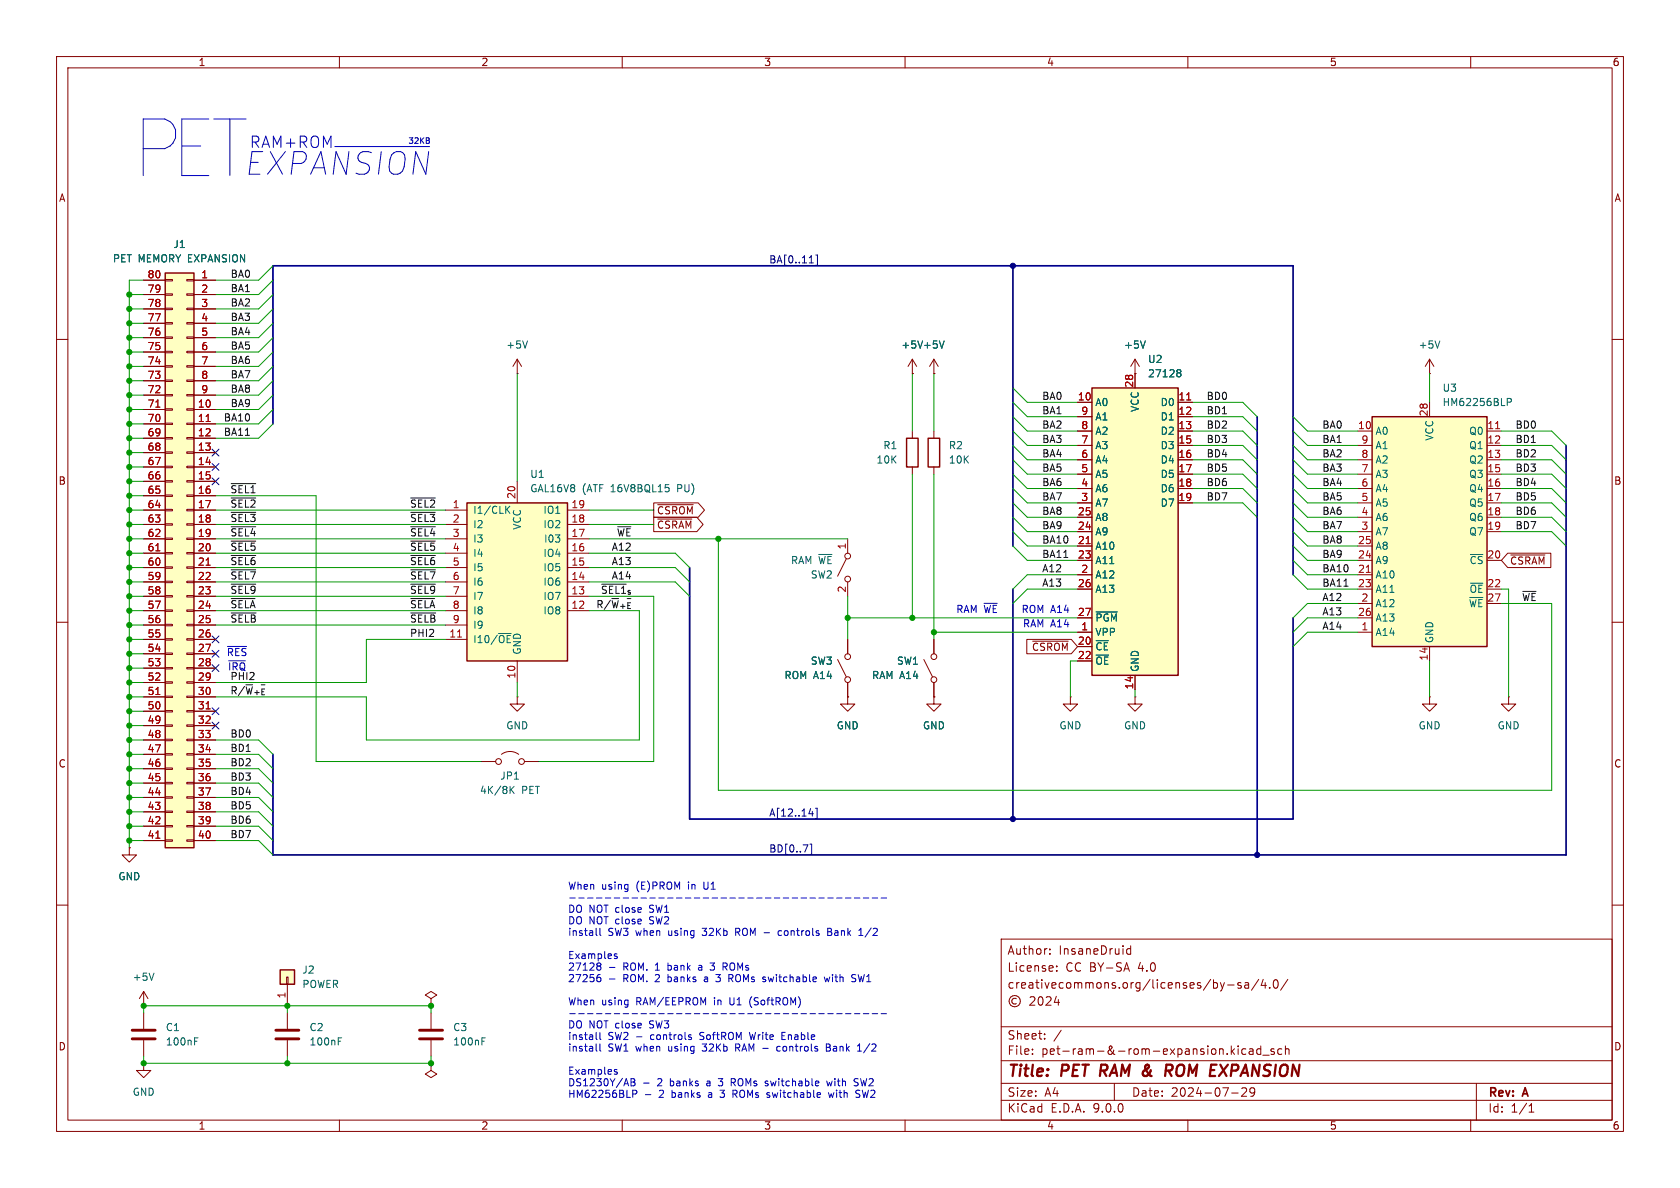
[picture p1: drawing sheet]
<svg xmlns="http://www.w3.org/2000/svg" width="297mm" height="210mm" viewBox="0 0 297 210" stroke-linecap="round" stroke-linejoin="round" font-family="sans-serif">
<g fill="none" stroke="#840000" stroke-width=".18">
<path d="M10 10h277v190h-277zM12 12h273v186h-273zM60 10v2M110 10v2M160 10v2M210 10v2M260 10v2M10 60h2M91.4 66h.1M91.4 63.5l-.7 1.3M91.4 63.5l.8 1.3M91.4 63.5v2.5"/>
<path d="M200.7 66h.1M200.7 63.5l-.8 1.3M200.7 63.5l.7 1.3M200.7 63.5v2.5M252.7 66h.1M252.7 63.5l-.7 1.3M252.7 63.5l.8 1.3M252.7 63.5v2.5M285 60h2M10 110h2M148.1 116.6l1.5 3M149.9 113v2.6"/>
<path d="M163.3 116.6l1.5 3M165.1 113v2.6M285 110h2M149.9 120.7v2.5M165.1 123.2v1.3h1.3l-1.3 1.2-1.3-1.2h1.3M165.1 123.2h.1M165.1 120.7v2.5M266.7 123.2v1.3h1.3l-1.3 1.2-1.3-1.2h1.3M266.7 123.2h.1M10 160h2M177 166h108v32h-108zM179 176.1a1 1 0 0 0-.4 1.5 1 1 0 0 0 1.6 0 1 1 0 0 0-.5-1.5"/>
<path d="M179.7 176.6a.52 .52 0 0 0-.8 .4 .52 .52 0 0 0 .8 .4M182.1 176.3l.6-.1 .2 .1 .1 .3-1 1.1h1M183.7 176.3l.2-.1a.81 .81 0 0 1 .6 .6 .81 .81 0 0 1-.3 .8l-.2 .1a.81 .81 0 0 1-.3-1.4zM185 176.3l.5-.1 .2 .1 .1 .3-.9 1.1h.9M185.6 168.6v.1M185.6 167.8v.1M186.7 176.1l-.3 1.1h.9M186.8 171.6v.1M186.8 170.8v.1M187.1 176.7v1M199.2 170.2l.5 1.5M199.9 167.8l-.4-.1-.3 .3v.4l.1 .2h.6"/>
<path d="M199.9 167.2v1.5M217 174.1h1.2M219.4 173.8l-.4-.1-.2 .2 .1 .2 .5 .2v.3h-.6M220.1 173.8h.6v.9M220.7 174.1h-.5a.29 .29 0 0 0-.2 .3 .29 .29 0 0 0 .2 .3l.5-.1M222.5 173.1l-1.3 2M223.3 173.1l-.3 1.1h.9M223.7 173.7v1M224.5 174.6v.1M225.2 173.3l.3-.1a.81 .81 0 0 1 .5 .6 .81 .81 0 0 1-.3 .8l-.1 .1a.81 .81 0 0 1-.4-1.4zM227.7 173.1l-1.3 2M285 160h2"/>
<path d="M60 198v2M110 198v2M160 198v2M177 194.5h108M177 191.5h108M177 187.5h108M177 181.5h108M182.5 186.3v.1M182.5 185.5v.1M184.7 183.6v.1M184.7 182.8v.1M187.6 182.1l-1.3 2"/>
<path d="M197 191.5v3M210 198v2M217.7 193.2h1.2M218.9 184.9v.1M218.9 185.4v1M219.5 192.4l.6-.1 .2 .1 .1 .3-.9 1.1h.9M220.2 185.5l-.4-.1-.3 .3v.4l.2 .2h.5M220.9 185.5h.6v.9M221.5 185.8h-.5a.29 .29 0 0 0-.2 .3 .29 .29 0 0 0 .2 .3l.5-.1M221.8 192.9l-.3 .3h-.3l-.2-.3 .1-.5 .4-.1 .2 .1a.99 .99 0 0 1-.3 1.4h-.3M222.9 185.5l-.4-.1-.3 .3v.4l.1 .2h.6M222.9 184.9v1.5"/>
<path d="M223.2 186.5h1.2M225.2 185.5l-.3-.1-.2 .2v.2l.5 .2v.3h-.5M226.6 185.5l-.4-.1-.3 .3v.4l.1 .2h.6M227.2 185.5l.3-.1 .3 .1 .1 .9M227.2 184.9v1.5M260 198v2M261 191.5v6.5M270.3 196.6h.9M270.3 195.5l.4-.4v1.5"/>
<circle cx="149.9" cy="116.1" r=".51"/>
<circle cx="165.1" cy="116.1" r=".51"/>
<circle cx="149.9" cy="120.1" r=".51"/>
<circle cx="165.1" cy="120.1" r=".51"/>
</g>
<path d="M206.2 188.2l1 .1a.58 .58 0 0 1-.4 1h-.7M206.6 189.3l.5 .9M215.7 188.2l1.1 2M217.1 188.2l-1.6 2" fill="none" stroke="#840000" stroke-width=".4"/>
<path d="M93.3 60.3l-.5 1.2M202.5 60.3l-.4 1.2M254.5 60.3l-.4 1.2" fill="none" stroke="#006464" stroke-width=".18"/>
<path d="M82.5 88.9h17.8v27.9h-17.8z" fill="#ffffc2"/>
<path d="M82.5 88.9h17.8v27.9h-17.8z" fill="none" stroke="#840000" stroke-width=".25"/>
<g fill="none" stroke="#840000" stroke-width=".18">
<path d="M161.3 66h.1M161.3 63.5l-.8 1.3M161.3 63.5l.8 1.3M161.3 63.5v2.5M165.1 66h.1M165.1 63.5l-.8 1.3M165.1 63.5l.8 1.3M165.1 63.5v2.5M78.7 90.2h3.8M78.7 92.7h3.8M78.7 95.3h3.8M78.7 97.8h3.8"/>
<path d="M91.4 85.1v3.8M100.3 90.2h3.8M100.3 92.7h3.8M100.3 95.3h3.8M100.3 97.8h3.8M78.7 100.3h3.8M78.7 102.9h3.8M78.7 105.4h3.8M78.7 108h3.8M78.7 110.5h3.8M78.7 113h3.8M91.4 116.8v3.9"/>
<path d="M100.3 100.3h3.8M100.3 102.9h3.8M100.3 105.4h3.8M100.3 108h3.8M149.9 123.2v1.3h1.2l-1.2 1.2-1.3-1.2h1.3M149.9 123.2h.1M25.4 179.1v2.8M25.4 183.9v2.8"/>
</g>
<path d="M166.9 60.3l-.4 1.2M89.6 90l.5 .7M90.1 89.5l-.7 .7M118.2 86.3v.5M34.4 184.1h.4M34.4 183.5h.6" fill="none" stroke="#006464" stroke-width=".18"/>
<path d="M80.9 112.6h.7" fill="none" stroke="#a90000" stroke-width=".18"/>
<path d="M23.4 182.1h4M23.4 183.6h4" fill="none" stroke="#840000" stroke-width=".51"/>
<path d="M29.2 48.3h5.1v101.6h-5.1z" fill="#ffffc2"/>
<path d="M29.2 48.3h5.1v101.6h-5.1zM160.3 77.5h2v5.1h-2zM164.1 77.5h2v5.1h-2z" fill="none" stroke="#840000" stroke-width=".25"/>
<g fill="none" stroke="#840000" stroke-width=".18">
<path d="M25.4 49.5h3.8M25.4 52.1h3.8M25.4 54.6h3.8M25.4 57.2h3.8M25.4 59.7h3.8M29.2 49.4h1.3v.3h-1.3zM29.2 51.9h1.3v.3h-1.3zM29.2 54.5h1.3v.2h-1.3zM29.2 57h1.3v.3h-1.3zM29.2 59.6h1.3v.2h-1.3zM33 49.4h1.3v.3h-1.3zM33 51.9h1.3v.3h-1.3z"/>
<path d="M33 54.5h1.3v.2h-1.3zM33 57h1.3v.3h-1.3zM33 59.6h1.3v.2h-1.3zM34.3 49.5h3.8M34.3 52.1h3.8M34.3 54.6h3.8M34.3 57.2h3.8M34.3 59.7h3.8M25.4 62.2h3.8M25.4 64.8h3.8M25.4 67.3h3.8M25.4 69.9h3.8"/>
<path d="M25.4 72.4h3.8M25.4 74.9h3.8M25.4 77.5h3.8M29.2 62.1h1.3v.3h-1.3zM29.2 64.6h1.3v.3h-1.3zM29.2 67.2h1.3v.2h-1.3zM29.2 69.7h1.3v.3h-1.3zM29.2 72.3h1.3v.2h-1.3zM29.2 74.8h1.3v.3h-1.3zM29.2 77.3h1.3v.3h-1.3zM29.2 79.9h1.3v.2h-1.3zM33 62.1h1.3v.3h-1.3z"/>
<path d="M33 64.6h1.3v.3h-1.3zM33 67.2h1.3v.2h-1.3zM33 69.7h1.3v.3h-1.3zM33 72.3h1.3v.2h-1.3zM33 74.8h1.3v.3h-1.3zM33 77.3h1.3v.3h-1.3zM33 79.9h1.3v.2h-1.3zM34.3 62.2h3.8M34.3 64.8h3.8M34.3 67.3h3.8M34.3 69.9h3.8M34.3 72.4h3.8"/>
<path d="M34.3 74.9h3.8M34.3 77.5h3.8M161.3 76.2v1.3M165.1 76.2v1.3M25.4 80h3.8M25.4 82.6h3.8M25.4 85.1h3.8M25.4 87.6h3.8M25.4 90.2h3.8M25.4 92.7h3.8M25.4 95.3h3.8M25.4 97.8h3.8"/>
<path d="M29.2 82.4h1.3v.3h-1.3zM29.2 85h1.3v.2h-1.3zM29.2 87.5h1.3v.3h-1.3zM29.2 90h1.3v.3h-1.3zM29.2 92.6h1.3v.2h-1.3zM29.2 95.1h1.3v.3h-1.3zM29.2 97.7h1.3v.2h-1.3zM33 82.4h1.3v.3h-1.3zM33 85h1.3v.2h-1.3zM33 87.5h1.3v.3h-1.3zM33 90h1.3v.3h-1.3zM33 92.6h1.3v.2h-1.3z"/>
<path d="M33 95.1h1.3v.3h-1.3zM33 97.7h1.3v.2h-1.3zM34.3 80h3.8M34.3 82.6h3.8M34.3 85.1h3.8M34.3 87.6h3.8M34.3 90.2h3.8M34.3 92.7h3.8M34.3 95.3h3.8M34.3 97.8h3.8M161.3 82.6v1.2M165.1 82.6v1.2"/>
<path d="M25.4 100.3h3.8M25.4 102.9h3.8M25.4 105.4h3.8M25.4 108h3.8M25.4 110.5h3.8M25.4 113h3.8M25.4 115.6h3.8M25.4 118.1h3.8M29.2 100.2h1.3v.3h-1.3zM29.2 102.7h1.3v.3h-1.3zM29.2 105.3h1.3v.2h-1.3zM29.2 107.8h1.3v.3h-1.3z"/>
<path d="M29.2 110.4h1.3v.2h-1.3zM29.2 112.9h1.3v.3h-1.3zM29.2 115.4h1.3v.3h-1.3zM29.2 118h1.3v.2h-1.3zM33 100.2h1.3v.3h-1.3zM33 102.7h1.3v.3h-1.3zM33 105.3h1.3v.2h-1.3zM33 107.8h1.3v.3h-1.3zM33 110.4h1.3v.2h-1.3zM33 112.9h1.3v.3h-1.3zM33 115.4h1.3v.3h-1.3zM33 118h1.3v.2h-1.3z"/>
<path d="M34.3 100.3h3.8M34.3 102.9h3.8M34.3 105.4h3.8M34.3 108h3.8M34.3 110.5h3.8M34.3 113h3.8M34.3 115.6h3.8M34.3 118.1h3.8M25.4 120.7h3.8M25.4 123.2h3.8M25.4 125.7h3.8M25.4 128.3h3.8"/>
<path d="M25.4 130.8h3.8M25.4 133.4h3.8M25.4 135.9h3.8M25.4 138.4h3.8M29.2 120.5h1.3v.3h-1.3zM29.2 123.1h1.3v.2h-1.3zM29.2 125.6h1.3v.3h-1.3zM29.2 128.1h1.3v.3h-1.3zM29.2 130.7h1.3v.2h-1.3zM29.2 133.2h1.3v.3h-1.3zM29.2 135.8h1.3v.2h-1.3zM29.2 138.3h1.3v.3h-1.3z"/>
<path d="M33 120.5h1.3v.3h-1.3zM33 123.1h1.3v.2h-1.3zM33 125.6h1.3v.3h-1.3zM33 128.1h1.3v.3h-1.3zM33 130.7h1.3v.2h-1.3zM33 133.2h1.3v.3h-1.3zM33 135.8h1.3v.2h-1.3zM33 138.3h1.3v.3h-1.3zM34.3 120.7h3.8M34.3 123.2h3.8M34.3 125.7h3.8M34.3 128.3h3.8"/>
<path d="M34.3 130.8h3.8M34.3 133.4h3.8M34.3 135.9h3.8M34.3 138.4h3.8M189.2 123.2v1.3h1.3l-1.3 1.2-1.2-1.2h1.2M189.2 123.2h.1M200.7 123.2v1.3h1.2l-1.2 1.2-1.3-1.2h1.3M200.7 123.2h.1M22.9 149.9v1.2h1.2l-1.2 1.3-1.3-1.3h1.3M22.9 149.9h.1M25.4 141h3.8M25.4 143.5h3.8"/>
<path d="M25.4 146.1h3.8M25.4 148.6h3.8M29.2 140.8h1.3v.3h-1.3zM29.2 143.4h1.3v.2h-1.3zM29.2 145.9h1.3v.3h-1.3zM29.2 148.5h1.3v.2h-1.3zM33 140.8h1.3v.3h-1.3zM33 143.4h1.3v.2h-1.3zM33 145.9h1.3v.3h-1.3zM33 148.5h1.3v.2h-1.3zM34.3 141h3.8M34.3 143.5h3.8"/>
<path d="M34.3 146.1h3.8M34.3 148.6h3.8M25.4 177.8h.1M25.4 175.3l-.8 1.2M25.4 175.3l.8 1.2M25.4 175.3v2.5"/>
</g>
<path d="M27.5 72h.8M36.4 74.5h.8M27.5 97.4h.8M36.4 99.9h.8M27.5 122.8h.8M36.4 125.3h.8M27.5 148.2h.8" fill="none" stroke="#a90000" stroke-width=".18"/>
<path d="M27.2 172l-.4 1.3" fill="none" stroke="#006464" stroke-width=".18"/>
<path d="M242.6 73.7h20.3v40.6h-20.3z" fill="#ffffc2"/>
<path d="M242.6 73.7h20.3v40.6h-20.3z" fill="none" stroke="#840000" stroke-width=".25"/>
<g fill="none" stroke="#840000" stroke-width=".18">
<path d="M240 76.2h2.6M240 78.7h2.6M252.7 71.1v2.6M262.9 76.2h2.5M262.9 78.7h2.5M240 81.3h2.6M240 83.8h2.6M240 86.4h2.6M240 88.9h2.6M240 91.4h2.6M240 94h2.6M240 96.5h2.6"/>
<path d="M240 99.1h2.6M262.9 81.3h2.5M262.9 83.8h2.5M262.9 86.4h2.5M262.9 88.9h2.5M262.9 91.4h2.5M262.9 94h2.5M262.9 99.1h2.5M240 101.6h2.6M240 104.1h2.6M240 106.7h2.6M240 109.2h2.6"/>
<path d="M240 111.8h2.6M252.7 114.3v2.5M262.9 104.1h2.5M262.9 106.7h2.5"/>
</g>
<path d="M264.4 75.8h.7M241.5 101.2h.8" fill="none" stroke="#a90000" stroke-width=".18"/>
<path d="M266.5 70.4h.4l.3 .3-.1 .3-.6 .1" fill="none" stroke="#006464" stroke-width=".18"/>
<path d="M193 68.6h15.3v50.8h-15.3z" fill="#ffffc2"/>
<path d="M193 68.6h15.3v50.8h-15.3z" fill="none" stroke="#840000" stroke-width=".25"/>
<g fill="none" stroke="#840000" stroke-width=".18">
<path d="M190.5 71.1h2.5M190.5 73.7h2.5M190.5 76.2h2.5M190.5 78.7h2.5M200.7 66v2.6M208.3 71.1h2.5M208.3 73.7h2.5M208.3 76.2h2.5M208.3 78.7h2.5M149.6 98.8l-1.5 3.1M149.9 95.3v2.5M190.5 81.3h2.5"/>
<path d="M190.5 83.8h2.5M190.5 86.4h2.5M190.5 88.9h2.5M190.5 91.4h2.5M190.5 94h2.5M190.5 96.5h2.5M190.5 99.1h2.5M208.3 81.3h2.5M208.3 83.8h2.5M208.3 86.4h2.5M208.3 88.9h2.5M149.9 102.9v2.5"/>
<path d="M190.5 101.6h2.5M190.5 104.1h2.5M190.5 109.2h2.5M190.5 111.8h2.5M190.5 114.3h2.5M190.5 116.8h2.5M200.7 119.4v2.5M50.8 179.1v2.8M76.2 176.5l1-.6-1-.6-1 .6 1 .6v1.3M76.2 177.8h.1M76.2 179.1v2.8M25.4 188v1.2h1.3l-1.3 1.3-1.3-1.3h1.3"/>
<path d="M25.4 188h.1M50.8 183.9v2.8M76.2 188v1.2l1 .7-1 .6-1-.6 1-.7M76.2 188h.1M76.2 183.9v2.8"/>
<circle cx="149.9" cy="98.3" r=".51"/>
<circle cx="149.9" cy="102.4" r=".51"/>
</g>
<path d="M209.8 70.7h.7M192 96.1h.7" fill="none" stroke="#a90000" stroke-width=".18"/>
<path d="M208.3 65.3h.2l.3 .3-.3 .3M208.3 65.9h.2M208.5 65.9l.3 .2v.3l-.2 .2h-.3M144.7 98h2.4M193.8 108.2h3.7M59.8 184.1h.4M59.8 183.5h.6M85.2 184.1h.4M85.2 183.5h.6" fill="none" stroke="#006464" stroke-width=".18"/>
<path d="M48.8 182.1h4M48.8 183.6h4M74.2 182.1h4M74.2 183.6h4" fill="none" stroke="#840000" stroke-width=".51"/>
<path d="M49.5 171.5h2.6v2.5h-2.6z" fill="#ffffc2"/>
<path d="M49.5 171.5h2.6v2.5h-2.6z" fill="none" stroke="#840000" stroke-width=".25"/>
<g fill="none" stroke="#840000" stroke-width=".18">
<path d="M25.4 49.5h3.8M25.4 52.1h3.8M25.4 54.6h3.8M25.4 57.2h3.8M25.4 59.7h3.8M34.3 49.5h3.8M34.3 52.1h3.8M34.3 54.6h3.8M34.3 57.2h3.8M34.3 59.7h3.8M25.4 62.2h3.8M25.4 64.8h3.8"/>
<path d="M25.4 67.3h3.8M25.4 69.9h3.8M25.4 72.4h3.8M25.4 74.9h3.8M25.4 77.5h3.8M34.3 62.2h3.8M34.3 64.8h3.8M34.3 67.3h3.8M34.3 69.9h3.8M34.3 72.4h3.8M34.3 74.9h3.8M34.3 77.5h3.8"/>
<path d="M161.3 66h.1M165.1 66h.1M190.5 71.1h2.5M190.5 73.7h2.5M190.5 76.2h2.5M190.5 78.7h2.5M200.7 66h.1M200.7 66v2.6M208.3 71.1h2.5M208.3 73.7h2.5M208.3 76.2h2.5M208.3 78.7h2.5"/>
<path d="M25.4 80h3.8M25.4 82.6h3.8M25.4 85.1h3.8M25.4 87.6h3.8M25.4 90.2h3.8M25.4 92.7h3.8M25.4 95.3h3.8M25.4 97.8h3.8M34.3 80h3.8M34.3 82.6h3.8M34.3 85.1h3.8M34.3 87.6h3.8"/>
<path d="M34.3 90.2h3.8M34.3 92.7h3.8M34.3 95.3h3.8M34.3 97.8h3.8M115.6 91.4h7.6l1.1 1.3-1.1 1.3h-7.6zM115.6 88.9h7.8l1.1 1.3-1.1 1.2h-7.8zM116.3 91.8h6M116.3 89.2h6.3M190.5 81.3h2.5M190.5 83.8h2.5M190.5 86.4h2.5M190.5 88.9h2.5"/>
<path d="M190.5 91.4h2.5M190.5 94h2.5M190.5 96.5h2.5M190.5 99.1h2.5M208.3 81.3h2.5M208.3 83.8h2.5M208.3 86.4h2.5M208.3 88.9h2.5M266.5 97.8h7.7v2.5h-7.7l-1.1-1.2zM267.1 98.1h6M25.4 100.3h3.8M25.4 102.9h3.8"/>
<path d="M25.4 105.4h3.8M25.4 108h3.8M25.4 110.5h3.8M25.4 113h3.8M25.4 115.6h3.8M25.4 118.1h3.8M34.3 100.3h3.8M34.3 102.9h3.8M34.3 105.4h3.8M34.3 108h3.8M34.3 110.5h3.8M34.3 113h3.8"/>
<path d="M34.3 115.6h3.8M34.3 118.1h3.8M149.9 113v2.6M165.1 113v2.6M181.5 113h7.9l1.1 1.3-1.1 1.3h-7.9zM182.6 113.3h6.2M190.5 101.6h2.5M190.5 104.1h2.5M190.5 109.2h2.5M190.5 111.8h2.5M190.5 114.3h2.5M190.5 116.8h2.5"/>
<path d="M200.7 119.4v2.5M25.4 120.7h3.8M25.4 123.2h3.8M25.4 125.7h3.8M25.4 128.3h3.8M25.4 130.8h3.8M25.4 133.4h3.8M25.4 135.9h3.8M25.4 138.4h3.8M34.3 120.7h3.8M34.3 123.2h3.8M34.3 125.7h3.8"/>
<path d="M34.3 128.3h3.8M34.3 130.8h3.8M34.3 133.4h3.8M34.3 135.9h3.8M34.3 138.4h3.8M85.1 134.6h2.5M88.6 133.4a2.54 2.54 0 0 1 3.1 0M91.4 123.2v1.3h1.3l-1.3 1.2-1.2-1.2h1.2M91.4 123.2h.1M92.7 134.6h2.5M149.9 123.2h.1M149.9 120.7v2.5"/>
<path d="M165.1 123.2h.1M165.1 120.7v2.5M252.7 123.2v1.3h1.3l-1.3 1.2-1.2-1.2h1.2M252.7 123.2h.1M22.9 149.9h.1M25.4 141h3.8M25.4 143.5h3.8M25.4 146.1h3.8M25.4 148.6h3.8M34.3 141h3.8M34.3 143.5h3.8M34.3 146.1h3.8"/>
<path d="M34.3 148.6h3.8M50.7 172.7h.2v1.3h-.2zM50.8 174v3.8"/>
<circle cx="88.1" cy="134.6" r=".51"/>
<circle cx="92.2" cy="134.6" r=".51"/>
</g>
<path d="M166.9 60.3l-.4 1.2M202.5 60.3l-.4 1.2M208.3 65.3h.2l.3 .3-.3 .3M208.3 65.9h.2M208.5 65.9l.3 .2v.3l-.2 .2h-.3M193.8 108.2h3.7M90.4 139.6l.5 .7M90.9 139l-.7 .7" fill="none" stroke="#006464" stroke-width=".18"/>
<g fill="none" stroke="#0f0f0f" stroke-width=".18">
<path d="M43.4 77h.7M40.9 95.7h4.3M40.9 93.1h4.3M40.9 88h4.3M40.9 85.5h4.3M40.9 98.2h4.3M40.9 90.6h4.3M72.6 95.7h4.4M72.6 93.1h4.4M72.6 88h4.4M72.6 98.2h4.4M72.6 90.6h4.4"/>
<path d="M188.1 98.5h.7M40.9 100.7h4.3M40.9 103.3h4.3M40.9 108.4h4.4M40.9 105.8h4.2M72.6 100.7h4.4M72.6 103.3h4.4M72.6 108.4h4.4M72.6 105.8h4.2M106.4 103.3h4.3M237.6 103.6h.7"/>
</g>
<g fill="none" stroke="#000084" stroke-width=".18">
<path d="M143.1 46.5h.7M144.2 45.1h.3v1.8h-.3M37.5 79.4l1.2 1.2M38.7 79.4l-1.2 1.2M37.5 84.5l1.2 1.2M37.5 81.9l1.2 1.3M38.7 84.5l-1.2 1.2M38.7 81.9l-1.2 1.3M37.5 112.4l1.2 1.2M37.5 115l1.2 1.2M37.5 117.5l1.2 1.2M38.7 112.4l-1.2 1.2"/>
<path d="M38.7 115l-1.2 1.2M38.7 117.5l-1.2 1.2M37.5 127.7l1.2 1.2M37.5 125.1l1.2 1.2M38.7 127.7l-1.2 1.2M38.7 125.1l-1.2 1.2M142 149.3h.8l-.5 1.3M143 143.8h.8M143.2 149.2h.3v1.8h-.3M143.6 143.4v.9M144.2 142.9h.3v1.8h-.3"/>
</g>
<g fill="none" stroke="#0000c2" stroke-width=".18">
<path d="M59.2 25.9h16.7M75.9 24.9v.3M40.2 114.3h3.4M40.4 116.8h3M174 106.7h2.3M100.7 158.7h1M102.3 158.7h1M103.9 158.7h.9M105.4 158.7h1M107 158.7h1M108.6 158.7h1M110.2 158.7h.9"/>
<path d="M111.7 158.7h1M113.3 158.7h1M114.9 158.7h1M116.5 158.7h.9M118 158.7h1M119.6 158.7h1M121.2 158.7h.9M122.7 158.7h1M124.3 158.7h1M125.9 158.7h1M127.5 158.7h.9M129 158.7h1"/>
<path d="M130.6 158.7h1M132.2 158.7h.9M133.8 158.7h.9M135.3 158.7h1M136.9 158.7h1M138.5 158.7h.9M140 158.7h1M141.6 158.7h1M143.2 158.7h1M144.8 158.7h.9M146.3 158.7h1M147.9 158.7h1"/>
<path d="M149.5 158.7h.9M151 158.7h1M152.6 158.7h1M154.2 158.7h1M155.8 158.7h.9M100.7 179.2h1M102.3 179.2h1M103.9 179.2h.9M105.4 164.1v1.1l.2 .2M105.4 179.2h1M105.8 170.8h.2M105.8 172.8h.2l.2 .2v.4l-.4 .1"/>
<path d="M106 170.8l.2 .2v.3l-.1 .1-.3 .1M106.1 164.1v1.1l.1 .2M106.1 170.7l-.1 .1M106.1 172.3h-.3M107 179.2h1M107.7 171h1M107.7 173.1h1M108.6 168.9l.5 .3-.1 .3-.4-.1M108.6 179.2h1M109.1 168.7l-.3-.1-.2 .2M110.2 179.2h.9M111.7 179.2h1"/>
<path d="M113.3 179.2h1M114.9 179.2h1M116.5 179.2h.9M118 179.2h1M119.6 179.2h1M121.2 179.2h.9M122.7 179.2h1M123.7 170.7h-.2M123.7 171l-.2 .2 .2 .3M124.3 179.2h1M124.7 173.1l-.2 .1 .2 .3M124.7 172.7l-.1 .1"/>
<path d="M125.5 170.2h.8l-.4 .5h.2M125.6 171.4l.5 .1M125.9 179.2h1M126.6 173.5h.5M127.3 172.3l-.4 .5h.2M127.5 179.2h.9M127.8 170.2l.6 .1M128.1 170.9l.5 .6M128.4 170.8l-.6 .1M129 179.2h1M129.2 172.9l.4 .6M129.5 172.9h-.6"/>
<path d="M130.1 164.8h.4M130.5 164.1h-.4v1.3M130.6 179.2h1M132.2 179.2h.9M132.7 176.5l-.2 .5 .2 .8M133.8 179.2h.9M135.3 179.2h1M136.9 179.2h1M138.2 164.6l-.4-.1-.2 .3 .1 .5h.5M138.5 179.2h.9M140 179.2h1M141.6 179.2h1"/>
<path d="M143.2 179.2h1M144.8 179.2h.9M145.7 172.7l.3 .8 .2-.6 .3 .6 .2-.8M146.3 164.1h.5l.2 .2-.2 .4 .2 .1 .1 .3-.3 .3h-.5zM146.3 164.7h.5M146.3 179.2h1M147.9 179.2h1M149.5 179.2h.9M150.8 172.3h.5M150.8 172.9l.4 .1 .1 .3-.3 .2h-.3M151 179.2h1M151.7 172.3l.3 1.2"/>
<path d="M151.8 165.4h.8M152.6 179.2h1M154.2 179.2h1M155.8 179.2h.9M105.4 182.5v1.1l.2 .2M105.4 184.5v1.1l.2 .2M106.1 182.5v1.1l.1 .2M106.1 184.5v1.1l.1 .2M108.6 189.3l.5 .4-.1 .2-.4-.1M109.1 189.1h-.3l-.2 .1M111.6 190.7h.4l.2 .2-.2 .4 .2 .1 .1 .3-.3 .2h-.4zM111.6 191.3h.4"/>
<path d="M111.9 192.7h.4l.3 .3-.1 .3-.6 .1M113.8 191.5h1M114.1 193.5h1M121.9 183.3l.3 .1 .1 .2-.2 .2h-.3M121.9 182.9l.3 .1M127 190.7h.8M127 191.8l.2 .1M127.3 193.9l.2 .1M129.3 191.3h.5M129.6 193.4h.5M129.6 191.3l.4 .6M129.8 190.7h-.5v1.2"/>
<path d="M129.9 193.4l.4 .6M130.1 184.5v1.3M130.1 185.2h.4M130.1 192.7h-.5v1.3M132.5 182.5l.3 1.3M135.6 191.5l.2 .2M135.6 191.1l.1 .1M135.8 191.8l-.2 .1M135.9 193.6l.2 .1M135.9 193.1l.2 .1M136.1 193.8l-.2 .2M137.9 185h-.3l-.3 .2 .1 .6h.5"/>
<path d="M138.2 183.1h.5M138.8 182.5h-.6v1.3h.6M146.1 184.5h.4l.3 .3-.3 .3 .3 .2v.3l-.2 .2h-.5zM146.1 185.1h.4M146.1 191.1l.3 .8 .2-.6 .3 .6 .2-.8M146.5 193.1l.2 .9 .2-.6 .3 .6 .2-.9M151.1 191.2l.5 .2 .1 .3-.2 .2h-.5M151.1 190.7h.6M151.4 192.8h.6M151.4 193.3l.5 .1 .1 .3-.2 .3-.5-.1M151.6 185.8h.7"/>
</g>
<path d="M179.1 47v49.5M48.3 74.9v-27.9h180.3v54.6M222.2 73.7v77.4M276.9 78.7v72.4h-228.6v-17.7M121.9 100.3v44.5h106.7v-35.6M179.1 104.1v40.7" fill="none" stroke="#000084" stroke-width=".3"/>
<g fill="none" stroke="#009600" stroke-width=".18">
<path d="M22.9 57.2h2.5M22.9 59.7h2.5M22.9 52.1h2.5M22.9 54.6h2.5M25.4 49.5h-2.5v100.4M48.3 54.6l-2.6 2.6h-7.6M48.3 57.2l-2.6 2.5h-7.6M48.3 47l-2.6 2.5h-7.6M48.3 49.5l-2.6 2.6h-7.6M48.3 59.7l-2.6 2.5h-7.6M48.3 52.1l-2.6 2.5h-7.6M22.9 64.8h2.5"/>
<path d="M22.9 62.2h2.5M22.9 67.3h2.5M22.9 69.9h2.5M22.9 72.4h2.5M22.9 74.9h2.5M22.9 77.5h2.5M48.3 62.2l-2.6 2.6h-7.6M48.3 64.8l-2.6 2.5h-7.6M48.3 67.3l-2.6 2.6h-7.6M48.3 69.9l-2.6 2.5h-7.6M48.3 72.4l-2.6 2.5h-7.6M48.3 74.9l-2.6 2.6h-7.6"/>
<path d="M91.4 66v19.1M161.3 66v10.2M165.1 66v10.2M179.1 73.7l2.5 2.5h8.9M179.1 76.2l2.5 2.5h8.9M179.1 78.7l2.5 2.6h8.9M179.1 68.6l2.5 2.5h8.9M179.1 71.1l2.5 2.6h8.9M210.8 76.2h8.9l2.5 2.5M210.8 78.7h8.9l2.5 2.6M210.8 71.1h8.9l2.5 2.6M210.8 73.7h8.9l2.5 2.5"/>
<path d="M228.6 73.7l2.5 2.5h8.9M228.6 76.2l2.5 2.5h8.9M228.6 78.7l2.5 2.6h8.9M252.7 66v5.1M265.4 76.2h8.9l2.6 2.5M265.4 78.7h8.9l2.6 2.6M22.9 95.3h2.5M22.9 92.7h2.5M22.9 97.8h2.5M22.9 87.6h2.5M22.9 85.1h2.5M22.9 90.2h2.5"/>
<path d="M22.9 82.6h2.5M22.9 80h2.5M38.1 95.3h40.6M38.1 92.7h40.6M38.1 97.8h40.6M38.1 87.6h17.8v47h29.2M38.1 90.2h40.6M104.1 95.3h45.8M104.1 92.7h11.5M104.1 97.8h15.3l2.5 2.5M104.1 90.2h11.5M127 95.3v44.4h147.3v-33h-8.9"/>
<path d="M161.3 83.8v25.4M165.1 83.8v29.2M179.1 88.9l2.5 2.5h8.9M179.1 91.4l2.5 2.6h8.9M179.1 83.8l2.5 2.6h8.9M179.1 81.3l2.5 2.5h8.9M179.1 86.4l2.5 2.5h8.9M179.1 94l2.5 2.5h8.9M179.1 96.5l2.5 2.6h8.9M210.8 86.4h8.9l2.5 2.5M210.8 81.3h8.9l2.5 2.5M210.8 83.8h8.9l2.5 2.6"/>
<path d="M210.8 88.9h8.9l2.5 2.5M228.6 88.9l2.5 2.5h8.9M228.6 91.4l2.5 2.6h8.9M228.6 83.8l2.5 2.6h8.9M228.6 81.3l2.5 2.5h8.9M228.6 86.4l2.5 2.5h8.9M228.6 94l2.5 2.5h8.9M228.6 96.5l2.5 2.6h8.9M228.6 99.1l2.5 2.5h8.9M265.4 91.4h8.9l2.6 2.6M265.4 94h8.9l2.6 2.5M265.4 86.4h8.9l2.6 2.5"/>
<path d="M265.4 81.3h8.9l2.6 2.5M265.4 83.8h8.9l2.6 2.6M265.4 88.9h8.9l2.6 2.5M22.9 100.3h2.5M22.9 102.9h2.5M22.9 113h2.5M22.9 105.4h2.5M22.9 108h2.5M22.9 110.5h2.5M22.9 115.6h2.5M22.9 118.1h2.5M38.1 100.3h40.6"/>
<path d="M38.1 102.9h40.6M38.1 105.4h40.6M38.1 108h40.6M38.1 110.5h40.6M78.7 113h-13.9v7.7h-26.7M104.1 108h8.9v22.8h-48.2v-7.6h-26.7M104.1 100.3h15.3l2.5 2.6M104.1 102.9h15.3l2.5 2.5M104.1 105.4h11.5v29.2h-20.4M149.9 105.4v7.6M149.9 109.2h40.6M165.1 111.8h25.4"/>
<path d="M190.5 104.1h-8.9l-2.5 2.6M190.5 101.6h-8.9l-2.5 2.5M190.5 116.8h-1.3v6.4M228.6 101.6l2.5 2.5h8.9M240 109.2h-8.9l-2.5 2.6M240 111.8h-8.9l-2.5 2.5M240 106.7h-8.9l-2.5 2.5M252.7 116.8v6.4M265.4 104.1h1.3v19.1M22.9 133.4h2.5M22.9 135.9h2.5M22.9 123.2h2.5"/>
<path d="M22.9 120.7h2.5M22.9 130.8h2.5M22.9 125.7h2.5M22.9 128.3h2.5M22.9 138.4h2.5M38.1 133.4h7.6l2.6 2.5M38.1 135.9h7.6l2.6 2.5M38.1 130.8h7.6l2.6 2.6M38.1 138.4h7.6l2.6 2.6M91.4 120.7v2.5M200.7 121.9v1.3M22.9 146.1h2.5"/>
<path d="M22.9 148.6h2.5M22.9 143.5h2.5M22.9 141h2.5M38.1 146.1h7.6l2.6 2.5M38.1 148.6h7.6l2.6 2.5M38.1 143.5h7.6l2.6 2.6M38.1 141h7.6l2.6 2.5M25.4 179.1v-1.3h50.8v1.3M50.8 177.8v1.3M25.4 186.7v1.3h50.8v-1.3M50.8 186.7v1.3"/>
</g>
<path d="M27.5 72h.8M36.4 74.5h.8M209.8 70.7h.7M27.5 97.4h.8M36.4 99.9h.8M192 96.1h.7M27.5 122.8h.8M36.4 125.3h.8M27.5 148.2h.8" fill="none" stroke="#a90000" stroke-width=".18"/>
<g fill="#009600" stroke="#009600" stroke-width=".18">
<circle cx="149.9" cy="109.2" r=".46"/>
<circle cx="165.1" cy="111.8" r=".46"/>
<circle cx="161.3" cy="109.2" r=".46"/>
<circle cx="22.9" cy="108" r=".46"/>
<circle cx="22.9" cy="113" r=".46"/>
<circle cx="22.9" cy="118.1" r=".46"/>
<circle cx="22.9" cy="115.6" r=".46"/>
<circle cx="22.9" cy="110.5" r=".46"/>
<circle cx="22.9" cy="92.7" r=".46"/>
<circle cx="22.9" cy="95.3" r=".46"/>
<circle cx="22.9" cy="102.9" r=".46"/>
<circle cx="22.9" cy="141" r=".46"/>
<circle cx="22.9" cy="105.4" r=".46"/>
<circle cx="22.9" cy="100.3" r=".46"/>
<circle cx="22.9" cy="97.8" r=".46"/>
<circle cx="22.9" cy="138.4" r=".46"/>
<circle cx="25.4" cy="177.8" r=".46"/>
<circle cx="22.9" cy="143.5" r=".46"/>
<circle cx="22.9" cy="146.1" r=".46"/>
<circle cx="22.9" cy="148.6" r=".46"/>
<circle cx="25.4" cy="188" r=".46"/>
<circle cx="22.9" cy="74.9" r=".46"/>
<circle cx="22.9" cy="85.1" r=".46"/>
<circle cx="22.9" cy="80" r=".46"/>
<circle cx="22.9" cy="87.6" r=".46"/>
<circle cx="22.9" cy="77.5" r=".46"/>
<circle cx="22.9" cy="82.6" r=".46"/>
<circle cx="22.9" cy="90.2" r=".46"/>
<circle cx="22.9" cy="135.9" r=".46"/>
<circle cx="22.9" cy="128.3" r=".46"/>
<circle cx="22.9" cy="120.7" r=".46"/>
<circle cx="22.9" cy="133.4" r=".46"/>
<circle cx="22.9" cy="125.7" r=".46"/>
<circle cx="22.9" cy="130.8" r=".46"/>
<circle cx="22.9" cy="123.2" r=".46"/>
<circle cx="76.2" cy="177.8" r=".46"/>
<circle cx="76.2" cy="188" r=".46"/>
<circle cx="50.8" cy="177.8" r=".46"/>
<circle cx="50.8" cy="188" r=".46"/>
<circle cx="127" cy="95.3" r=".46"/>
<circle cx="22.9" cy="72.4" r=".46"/>
<circle cx="22.9" cy="69.9" r=".46"/>
<circle cx="22.9" cy="62.2" r=".46"/>
<circle cx="22.9" cy="52.1" r=".46"/>
<circle cx="22.9" cy="54.6" r=".46"/>
<circle cx="22.9" cy="64.8" r=".46"/>
<circle cx="22.9" cy="67.3" r=".46"/>
<circle cx="22.9" cy="57.2" r=".46"/>
<circle cx="22.9" cy="59.7" r=".46"/>
</g>
<g fill="#000084" stroke="#000084" stroke-width=".18">
<circle cx="222.2" cy="151.1" r=".46"/>
<circle cx="179.1" cy="144.8" r=".46"/>
<circle cx="179.1" cy="47" r=".46"/>
</g>
<text font-size="13.9" fill="#0000c2" x="23.7" y="31.6">PET</text>
<text font-size="5.6" fill="#0000c2" x="43.3" y="31.2">EXPANSION</text>
<text font-size="2.8" fill="#0000c2" x="44.1" y="26.4">RAM+ROM</text>
<g font-size="2.8" fill="#840000">
<text x="178" y="190.9">Title:</text>
<text x="187.7" y="190.9">PET RAM &amp;</text>
<text x="208.4" y="190.9">ROM</text>
<text x="217.1" y="190.9">EXPANSION</text>
</g>
<g font-size="2.1" fill="#840000">
<text x="178" y="172">License:</text>
<text x="178" y="169">Author:</text>
<text x="187.2" y="169">InsaneDruid</text>
<text x="188.4" y="172">CC BY-SA</text>
<text x="201.3" y="172">4.0</text>
<text x="178" y="175">creativecommons.org/licenses/by-sa/4.0/</text>
<text x="178" y="184">Sheet:</text>
<text x="178" y="186.7">File:</text>
<text x="184.1" y="186.7">pet-ram-&amp;-rom-expansion.kicad_sch</text>
<text x="178" y="196.9">KiCad</text>
<text x="178" y="194.1">Size:</text>
<text x="184.7" y="194.1">A4</text>
<text x="185.7" y="196.9">E.D.A.</text>
<text x="193.3" y="196.9">9.0.0</text>
<text x="200" y="194.1">Date:</text>
<text x="207" y="194.1">2024-07-29</text>
<text x="263" y="194.3">Rev:</text>
<text x="263" y="196.9">Id:</text>
<text x="267.1" y="196.9">1/1</text>
<text x="269.4" y="194.3">A</text>
</g>
<g font-size="1.8" fill="#840000">
<text x="35" y="11.9">1</text>
<text x="85" y="11.9">2</text>
<text x="135" y="11.9">3</text>
<text x="185" y="11.9">4</text>
<text x="235" y="11.9">5</text>
<text x="285" y="11.9">6</text>
<text x="10.3" y="35.9">A</text>
<text x="285.3" y="35.9">A</text>
<text x="10.3" y="85.9">B</text>
<text x="285.3" y="85.9">B</text>
<text x="116" y="93.7">~{CSRAM}</text>
<text x="116" y="91.1">~{CSROM}</text>
<text x="266.9" y="100">~{CSRAM}</text>
<text x="182.3" y="115.3">~{CSROM}</text>
<text x="10.3" y="135.9">C</text>
<text x="285.3" y="135.9">C</text>
<text x="10.3" y="185.9">D</text>
<text x="285.3" y="185.9">D</text>
<text x="35" y="199.9">1</text>
<text x="85" y="199.9">2</text>
<text x="135" y="199.9">3</text>
<text x="185" y="199.9">4</text>
<text x="235" y="199.9">5</text>
<text x="285" y="199.9">6</text>
</g>
<g font-size="1.8" fill="#006464">
<text x="19.9" y="46.6">PET MEMORY EXPANSION</text>
<text x="30.6" y="44">J1</text>
<text x="89.4" y="61.8">+5V</text>
<text x="159.3" y="61.8">+5V +5V</text>
<text x="198.6" y="61.8">+5V</text>
<text x="202.9" y="64.4">U2</text>
<text x="250.7" y="61.8">+5V</text>
<text x="193.5" y="72">A0</text>
<text x="202.9" y="66.9">27128</text>
<text x="205.1" y="72">D0</text>
<text x="254.9" y="72">HM62256BLP</text>
<text x="254.9" y="69.4">U3</text>
<text x="193.5" y="74.5">A1</text>
<text x="193.5" y="77.1">A2</text>
<text x="201.5" y="72.9" transform="rotate(-90 201.5 72.9)">VCC</text>
<text x="205.1" y="74.5">D1</text>
<text x="205.1" y="77.1">D2</text>
<text x="243.1" y="77.1">A0</text>
<text x="253.6" y="78" transform="rotate(-90 253.6 78)">VCC</text>
<text x="259.6" y="77.1">Q0</text>
<text x="154.8" y="82.1">10K</text>
<text x="156.1" y="79.6">R1</text>
<text x="167.6" y="79.6">R2</text>
<text x="167.6" y="82.1">10K</text>
<text x="193.5" y="79.6">A3</text>
<text x="193.5" y="82.1">A4</text>
<text x="205.1" y="79.6">D3</text>
<text x="205.1" y="82.1">D4</text>
<text x="243.1" y="79.6">A1</text>
<text x="243.1" y="82.1">A2</text>
<text x="259.6" y="79.6">Q1</text>
<text x="259.6" y="82.1">Q2</text>
<text x="93.6" y="84.7">U1</text>
<text x="93.6" y="87.2">GAL16V8</text>
<text x="102.9" y="87.2">(ATF 16V8BQL15</text>
<text x="120" y="87.2">PU)</text>
<text x="193.5" y="84.7">A5</text>
<text x="193.5" y="87.2">A6</text>
<text x="193.5" y="89.8">A7</text>
<text x="205.1" y="84.7">D5</text>
<text x="205.1" y="87.2">D6</text>
<text x="205.1" y="89.8">D7</text>
<text x="243.1" y="84.7">A3</text>
<text x="243.1" y="87.2">A4</text>
<text x="243.1" y="89.8">A5</text>
<text x="259.6" y="84.7">Q3</text>
<text x="259.6" y="87.2">Q4</text>
<text x="259.6" y="89.8">Q5</text>
<text x="83.6" y="91">I1/CLK</text>
<text x="83.6" y="93.6">I2</text>
<text x="92.3" y="93.7" transform="rotate(-90 92.3 93.7)">VCC</text>
<text x="96" y="91">IO1</text>
<text x="96" y="93.6">IO2</text>
<text x="193.5" y="92.3">A8</text>
<text x="193.5" y="94.8">A9</text>
<text x="243.1" y="92.3">A6</text>
<text x="243.1" y="94.8">A7</text>
<text x="259.6" y="92.3">Q6</text>
<text x="259.6" y="94.8">Q7</text>
<text x="83.6" y="96.1">I3</text>
<text x="83.6" y="98.7">I4</text>
<text x="83.6" y="101.2">I5</text>
<text x="96" y="98.7">IO4</text>
<text x="96" y="101.2">IO5</text>
<text x="96.1" y="96.1">I03</text>
<text x="139.7" y="99.9">RAM ~{WE}</text>
<text x="193.5" y="97.4">A10</text>
<text x="193.5" y="99.9">A11</text>
<text x="243.1" y="97.4">A8</text>
<text x="243.1" y="99.9">A9</text>
<text x="259.7" y="99.9">~{CS}</text>
<text x="83.6" y="103.7">I6</text>
<text x="83.6" y="106.3">I7</text>
<text x="96" y="103.7">IO6</text>
<text x="96" y="106.3">IO7</text>
<text x="143.2" y="102.5">SW2</text>
<text x="193.5" y="102.5">A12</text>
<text x="193.5" y="105">A13</text>
<text x="243.1" y="102.5">A10</text>
<text x="243.1" y="105">A11</text>
<text x="243.1" y="107.5">A12</text>
<text x="259.6" y="107.5">~{WE}</text>
<text x="259.7" y="105">~{OE}</text>
<text x="83.6" y="108.8">I8</text>
<text x="83.6" y="111.4">I9</text>
<text x="83.6" y="113.9">I10/~{OE}</text>
<text x="96" y="108.8">IO8</text>
<text x="193.5" y="110.1">~{PGM}</text>
<text x="193.5" y="112.6">VPP</text>
<text x="243.1" y="110.1">A13</text>
<text x="243.1" y="112.6">A14</text>
<text x="253.6" y="113.8" transform="rotate(-90 253.6 113.8)">GND</text>
<text x="92.3" y="115.8" transform="rotate(-90 92.3 115.8)">GND</text>
<text x="143.2" y="117.7">SW3</text>
<text x="158.5" y="117.7">SW1</text>
<text x="193.5" y="115.2">~{CE}</text>
<text x="193.5" y="117.7">~{OE}</text>
<text x="201.5" y="118.9" transform="rotate(-90 201.5 118.9)">GND</text>
<text x="138.6" y="120.2">ROM A14</text>
<text x="154.1" y="120.2">RAM A14</text>
<text x="89.4" y="129.1">GND</text>
<text x="147.8" y="129.1">GND</text>
<text x="163.1" y="129.1">GND</text>
<text x="187.2" y="129.1">GND</text>
<text x="198.6" y="129.1">GND</text>
<text x="250.7" y="129.1">GND</text>
<text x="264.7" y="129.1">GND</text>
<text x="84.7" y="140.6">4K/8K</text>
<text x="88.3" y="138">JP1</text>
<text x="92.2" y="140.6">PET</text>
<text x="20.8" y="155.8">GND</text>
<text x="23.4" y="173.6">+5V</text>
<text x="53.3" y="172.3">J2</text>
<text x="53.3" y="174.9">POWER</text>
<text x="29.2" y="182.5">C1</text>
<text x="29.2" y="185">100nF</text>
<text x="54.6" y="182.5">C2</text>
<text x="54.6" y="185">100nF</text>
<text x="80" y="182.5">C3</text>
<text x="80" y="185">100nF</text>
<text x="23.4" y="193.9">GND</text>
</g>
<g font-size="1.8" fill="#000084">
<text x="135.9" y="46.6">BA[0..11]</text>
<text x="135.9" y="144.4">A[12..14]</text>
<text x="135.9" y="150.8">BD[0..7]</text>
</g>
<g font-size="1.8" fill="#a90000">
<text x="26" y="49.3">80</text>
<text x="26" y="51.8">79</text>
<text x="35.5" y="49.3">1</text>
<text x="35.5" y="51.8">2</text>
<text x="26" y="54.4">78</text>
<text x="26" y="56.9">77</text>
<text x="26" y="59.4">76</text>
<text x="35.5" y="54.4">3</text>
<text x="35.5" y="56.9">4</text>
<text x="35.5" y="59.4">5</text>
<text x="26" y="62">75</text>
<text x="26" y="64.5">74</text>
<text x="35.5" y="62">6</text>
<text x="35.5" y="64.5">7</text>
<text x="26" y="67.1">73</text>
<text x="26" y="69.6">72</text>
<text x="35.5" y="67.1">8</text>
<text x="35.5" y="69.6">9</text>
<text x="190.5" y="70.9">10</text>
<text x="200.4" y="68.6" transform="rotate(-90 200.4 68.6)">28</text>
<text x="208.2" y="70.9">11</text>
<text x="26" y="72.1">71</text>
<text x="26" y="74.7">70</text>
<text x="26" y="77.2">69</text>
<text x="34.9" y="72.1">10</text>
<text x="34.9" y="74.7">11</text>
<text x="34.9" y="77.2">12</text>
<text x="191.1" y="73.4">9</text>
<text x="191.1" y="75.9">8</text>
<text x="208.2" y="73.4">12</text>
<text x="208.2" y="75.9">13</text>
<text x="240" y="75.9">10</text>
<text x="252.5" y="73.7" transform="rotate(-90 252.5 73.7)">28</text>
<text x="262.8" y="75.9">11</text>
<text x="26" y="79.8">68</text>
<text x="26" y="82.3">67</text>
<text x="34.9" y="79.8">13</text>
<text x="34.9" y="82.3">14</text>
<text x="191.1" y="78.5">7</text>
<text x="191.1" y="81">6</text>
<text x="191.1" y="83.6">5</text>
<text x="208.2" y="78.5">15</text>
<text x="208.2" y="81">16</text>
<text x="208.2" y="83.6">17</text>
<text x="240.6" y="78.5">9</text>
<text x="240.6" y="81">8</text>
<text x="240.6" y="83.6">7</text>
<text x="262.8" y="78.5">12</text>
<text x="262.8" y="81">13</text>
<text x="262.8" y="83.6">15</text>
<text x="26" y="84.8">66</text>
<text x="26" y="87.4">65</text>
<text x="26" y="89.9">64</text>
<text x="34.9" y="84.8">15</text>
<text x="34.9" y="87.4">16</text>
<text x="34.9" y="89.9">17</text>
<text x="91.2" y="88.3" transform="rotate(-90 91.2 88.3)">20</text>
<text x="100.9" y="89.9">19</text>
<text x="191.1" y="86.1">4</text>
<text x="191.1" y="88.6">3</text>
<text x="208.2" y="86.1">18</text>
<text x="208.2" y="88.6">19</text>
<text x="240.6" y="86.1">6</text>
<text x="240.6" y="88.6">5</text>
<text x="262.8" y="86.1">16</text>
<text x="262.8" y="88.6">17</text>
<text x="26" y="92.5">63</text>
<text x="26" y="95">62</text>
<text x="34.9" y="92.5">18</text>
<text x="34.9" y="95">19</text>
<text x="100.9" y="92.5">18</text>
<text x="100.9" y="95">17</text>
<text x="190.5" y="91.2">25</text>
<text x="190.5" y="93.7">24</text>
<text x="240.6" y="91.2">4</text>
<text x="240.6" y="93.7">3</text>
<text x="262.8" y="91.2">18</text>
<text x="262.8" y="93.7">19</text>
<text x="26" y="97.5">61</text>
<text x="26" y="100.1">60</text>
<text x="34.9" y="97.5">20</text>
<text x="34.9" y="100.1">21</text>
<text x="100.9" y="97.5">16</text>
<text x="100.9" y="100.1">15</text>
<text x="149.6" y="97.2" transform="rotate(-90 149.6 97.2)">1</text>
<text x="190.5" y="96.3">21</text>
<text x="190.5" y="98.8">23</text>
<text x="191.1" y="101.3">2</text>
<text x="240" y="96.3">25</text>
<text x="240" y="98.8">24</text>
<text x="240" y="101.3">21</text>
<text x="262.8" y="98.8">20</text>
<text x="26" y="102.6">59</text>
<text x="26" y="105.2">58</text>
<text x="26" y="107.7">57</text>
<text x="34.9" y="102.6">22</text>
<text x="34.9" y="105.2">23</text>
<text x="34.9" y="107.7">24</text>
<text x="100.9" y="102.6">14</text>
<text x="100.9" y="105.2">13</text>
<text x="100.9" y="107.7">12</text>
<text x="149.6" y="104.8" transform="rotate(-90 149.6 104.8)">2</text>
<text x="190.5" y="103.9">26</text>
<text x="240" y="103.9">23</text>
<text x="240.6" y="106.4">2</text>
<text x="262.8" y="103.9">22</text>
<text x="262.8" y="106.4">27</text>
<text x="26" y="110.2">56</text>
<text x="26" y="112.8">55</text>
<text x="34.9" y="110.2">25</text>
<text x="34.9" y="112.8">26</text>
<text x="79.3" y="112.8">11</text>
<text x="190.5" y="109">27</text>
<text x="191.1" y="111.5">1</text>
<text x="240" y="109">26</text>
<text x="240.6" y="111.5">1</text>
<text x="26" y="115.3">54</text>
<text x="26" y="117.9">53</text>
<text x="34.9" y="115.3">27</text>
<text x="34.9" y="117.9">28</text>
<text x="190.5" y="114">20</text>
<text x="190.5" y="116.6">22</text>
<text x="252.5" y="116.9" transform="rotate(-90 252.5 116.9)">14</text>
<text x="26" y="120.4">52</text>
<text x="26" y="122.9">51</text>
<text x="26" y="125.5">50</text>
<text x="34.9" y="120.4">29</text>
<text x="34.9" y="122.9">30</text>
<text x="34.9" y="125.5">31</text>
<text x="91.2" y="120.1" transform="rotate(-90 91.2 120.1)">10</text>
<text x="200.4" y="122" transform="rotate(-90 200.4 122)">14</text>
<text x="26" y="128">49</text>
<text x="26" y="130.6">48</text>
<text x="34.9" y="128">32</text>
<text x="34.9" y="130.6">33</text>
<text x="26" y="133.1">47</text>
<text x="26" y="135.6">46</text>
<text x="34.9" y="133.1">34</text>
<text x="34.9" y="135.6">35</text>
<text x="26" y="138.2">45</text>
<text x="26" y="140.7">44</text>
<text x="26" y="143.3">43</text>
<text x="34.9" y="138.2">36</text>
<text x="34.9" y="140.7">37</text>
<text x="34.9" y="143.3">38</text>
<text x="26" y="145.8">42</text>
<text x="26" y="148.3">41</text>
<text x="34.9" y="145.8">39</text>
<text x="34.9" y="148.3">40</text>
<text x="50.5" y="176.6" transform="rotate(-90 50.5 176.6)">1</text>
</g>
<g font-size="1.8" fill="#0f0f0f">
<text x="40.7" y="51.7">BA1</text>
<text x="40.7" y="49.2">BA0</text>
<text x="40.7" y="59.3">BA4</text>
<text x="40.7" y="56.8">BA3</text>
<text x="40.7" y="54.3">BA2</text>
<text x="40.7" y="61.9">BA5</text>
<text x="40.7" y="64.4">BA6</text>
<text x="40.7" y="67">BA7</text>
<text x="40.7" y="69.5">BA8</text>
<text x="184.1" y="70.8">BA0</text>
<text x="213.2" y="70.8">BD0</text>
<text x="39.5" y="74.6">BA10</text>
<text x="39.5" y="77.1">BA11</text>
<text x="40.7" y="72">BA9</text>
<text x="184.1" y="73.3">BA1</text>
<text x="184.1" y="75.9">BA2</text>
<text x="213.2" y="73.3">BD1</text>
<text x="213.2" y="75.9">BD2</text>
<text x="233.7" y="75.9">BA0</text>
<text x="267.8" y="75.9">BD0</text>
<text x="184.1" y="83.5">BA5</text>
<text x="184.1" y="80.9">BA4</text>
<text x="184.1" y="78.4">BA3</text>
<text x="213.2" y="78.4">BD3</text>
<text x="213.2" y="80.9">BD4</text>
<text x="213.2" y="83.5">BD5</text>
<text x="233.7" y="80.9">BA2</text>
<text x="233.7" y="83.5">BA3</text>
<text x="233.7" y="78.4">BA1</text>
<text x="267.8" y="78.4">BD1</text>
<text x="267.8" y="80.9">BD2</text>
<text x="267.8" y="83.5">BD3</text>
<text x="40.6" y="89.8">~{SEL2}</text>
<text x="40.6" y="87.3">~{SEL1}</text>
<text x="72.4" y="89.8">~{SEL2} 1</text>
<text x="184.1" y="86">BA6</text>
<text x="184.1" y="88.6">BA7</text>
<text x="213.2" y="86">BD6</text>
<text x="213.2" y="88.6">BD7</text>
<text x="233.7" y="88.6">BA5</text>
<text x="233.7" y="86">BA4</text>
<text x="267.8" y="86">BD4</text>
<text x="267.8" y="88.6">BD5</text>
<text x="40.6" y="92.4">~{SEL3}</text>
<text x="40.6" y="94.9">~{SEL4}</text>
<text x="72.4" y="94.9">~{SEL4} 3</text>
<text x="72.4" y="92.4">~{SEL3} 2</text>
<text x="109" y="94.9">~{WE}</text>
<text x="184.1" y="93.6">BA9</text>
<text x="184.1" y="91.1">BA8</text>
<text x="233.7" y="91.1">BA6</text>
<text x="233.7" y="93.6">BA7</text>
<text x="267.8" y="93.6">BD7</text>
<text x="267.8" y="91.1">BD6</text>
<text x="40.6" y="97.4">~{SEL5}</text>
<text x="40.6" y="100">~{SEL6}</text>
<text x="72.4" y="100">~{SEL6} 5</text>
<text x="72.4" y="97.4">~{SEL5} 4</text>
<text x="108" y="100">A13</text>
<text x="108" y="97.4">A12</text>
<text x="184.1" y="98.7">BA11</text>
<text x="184.1" y="96.2">BA10</text>
<text x="184.1" y="101.3">A12</text>
<text x="233.7" y="98.7">BA9</text>
<text x="233.7" y="101.3">BA10</text>
<text x="233.7" y="96.2">BA8</text>
<text x="40.6" y="105.1">~{SEL9}</text>
<text x="40.6" y="107.6">~{SELA}</text>
<text x="40.6" y="102.5">~{SEL7}</text>
<text x="72.4" y="102.5">~{SEL7} 6</text>
<text x="72.4" y="105.1">~{SEL9} 7</text>
<text x="72.4" y="107.6">~{SELA} 8</text>
<text x="105.3" y="107.6">R/~{W}_{+~{E}}</text>
<text x="106.1" y="105.1">~{SEL1}_{s}</text>
<text x="108" y="102.5">A14</text>
<text x="184.1" y="103.8">A13</text>
<text x="233.7" y="103.8">BA11</text>
<text x="233.7" y="106.3">A12</text>
<text x="269" y="106.3">~{WE}</text>
<text x="40.6" y="110.1">~{SELB}</text>
<text x="72.4" y="112.7">PHI2</text>
<text x="72.4" y="110.1">~{SELB} 9</text>
<text x="233.7" y="108.9">A13</text>
<text x="233.7" y="111.4">A14</text>
<text x="40.6" y="122.8">R/~{W}_{+~{E}}</text>
<text x="40.6" y="130.5">BD0</text>
<text x="40.6" y="133">BD1</text>
<text x="40.6" y="135.5">BD2</text>
<text x="40.6" y="138.1">BD3</text>
<text x="40.6" y="140.6">BD4</text>
<text x="40.6" y="143.2">BD5</text>
<text x="40.6" y="148.2">BD7</text>
<text x="40.6" y="145.7">BD6</text>
</g>
<g font-size="1.8" fill="#0000c2">
<text x="168.9" y="108.6">RAM ~{WE}</text>
<text x="180.5" y="108.6">ROM A14</text>
<text x="180.7" y="111.1">RAM A14</text>
<text x="40" y="116.2">~{RES}</text>
<text x="40.2" y="118.7">~{IRQ}</text>
<text x="40.6" y="120.3">PHI2</text>
<text x="100.3" y="157.5">When</text>
<text x="100.3" y="161.6">DO NOT close</text>
<text x="106.3" y="157.5">using</text>
<text x="112.6" y="157.5">(E)PROM</text>
<text x="115.1" y="161.6">SW1</text>
<text x="121.9" y="157.5">in</text>
<text x="124.8" y="157.5">U1</text>
<text x="100.3" y="163.6">DO NOT close</text>
<text x="100.3" y="165.7">install</text>
<text x="107.5" y="165.7">SW3 when</text>
<text x="115.1" y="163.6">SW2</text>
<text x="118.4" y="165.7">using</text>
<text x="124.7" y="165.7">32Kb</text>
<text x="130.7" y="165.7">ROM -</text>
<text x="138.6" y="165.7">controls</text>
<text x="147.6" y="165.7">Bank</text>
<text x="153.3" y="165.7">1/2</text>
<text x="100.3" y="169.7">Examples</text>
<text x="100.3" y="171.8">27128</text>
<text x="100.3" y="173.8">27256</text>
<text x="110.3" y="171.8">ROM. 1</text>
<text x="110.3" y="173.8">ROM. 2</text>
<text x="118.5" y="171.8">bank</text>
<text x="118.5" y="173.8">banks</text>
<text x="124.1" y="171.8">a</text>
<text x="125.2" y="173.8">a</text>
<text x="126.5" y="171.8">3</text>
<text x="127.5" y="173.8">3</text>
<text x="128.8" y="171.8">ROMs</text>
<text x="129.9" y="173.8">ROMs</text>
<text x="136.1" y="173.8">switchable</text>
<text x="147.3" y="173.8">with</text>
<text x="152.3" y="173.8">SW1</text>
<text x="100.3" y="177.9">When</text>
<text x="106.3" y="177.9">using</text>
<text x="112.6" y="177.9">RAM/EEPROM</text>
<text x="126.5" y="177.9">in</text>
<text x="129.4" y="177.9">U1</text>
<text x="133.2" y="177.9">(SoftROM)</text>
<text x="100.3" y="182">DO NOT close</text>
<text x="100.3" y="184.1">install</text>
<text x="107.5" y="184.1">SW2 -</text>
<text x="115.1" y="182">SW3</text>
<text x="115.3" y="184.1">controls</text>
<text x="124.2" y="184.1">SoftROM</text>
<text x="133.2" y="184.1">Write</text>
<text x="139" y="184.1">Enable</text>
<text x="100.3" y="186.1">install</text>
<text x="100.3" y="190.2">Examples</text>
<text x="107.5" y="186.1">SW1 when</text>
<text x="118.4" y="186.1">using</text>
<text x="124.7" y="186.1">32Kb</text>
<text x="130.7" y="186.1">RAM -</text>
<text x="138.4" y="186.1">controls</text>
<text x="147.3" y="186.1">Bank</text>
<text x="153.1" y="186.1">1/2</text>
<text x="100.3" y="192.2">DS1230Y/AB</text>
<text x="100.3" y="194.3">HM62256BLP</text>
<text x="116.3" y="192.2">2</text>
<text x="116.6" y="194.3">2</text>
<text x="118.7" y="192.2">banks</text>
<text x="119" y="194.3">banks</text>
<text x="125.4" y="192.2">a</text>
<text x="125.7" y="194.3">a</text>
<text x="127.7" y="192.2">3</text>
<text x="128" y="194.3">3</text>
<text x="130.1" y="192.2">ROMs</text>
<text x="130.4" y="194.3">ROMs</text>
<text x="136.3" y="192.2">switchable</text>
<text x="136.6" y="194.3">switchable</text>
<text x="147.5" y="192.2">with</text>
<text x="147.8" y="194.3">with</text>
<text x="152.5" y="192.2">SW2</text>
<text x="152.8" y="194.3">SW2</text>
</g>
<text font-size="1.4" fill="#0000c2" x="72.1" y="25.6">32KB</text>
</svg>
